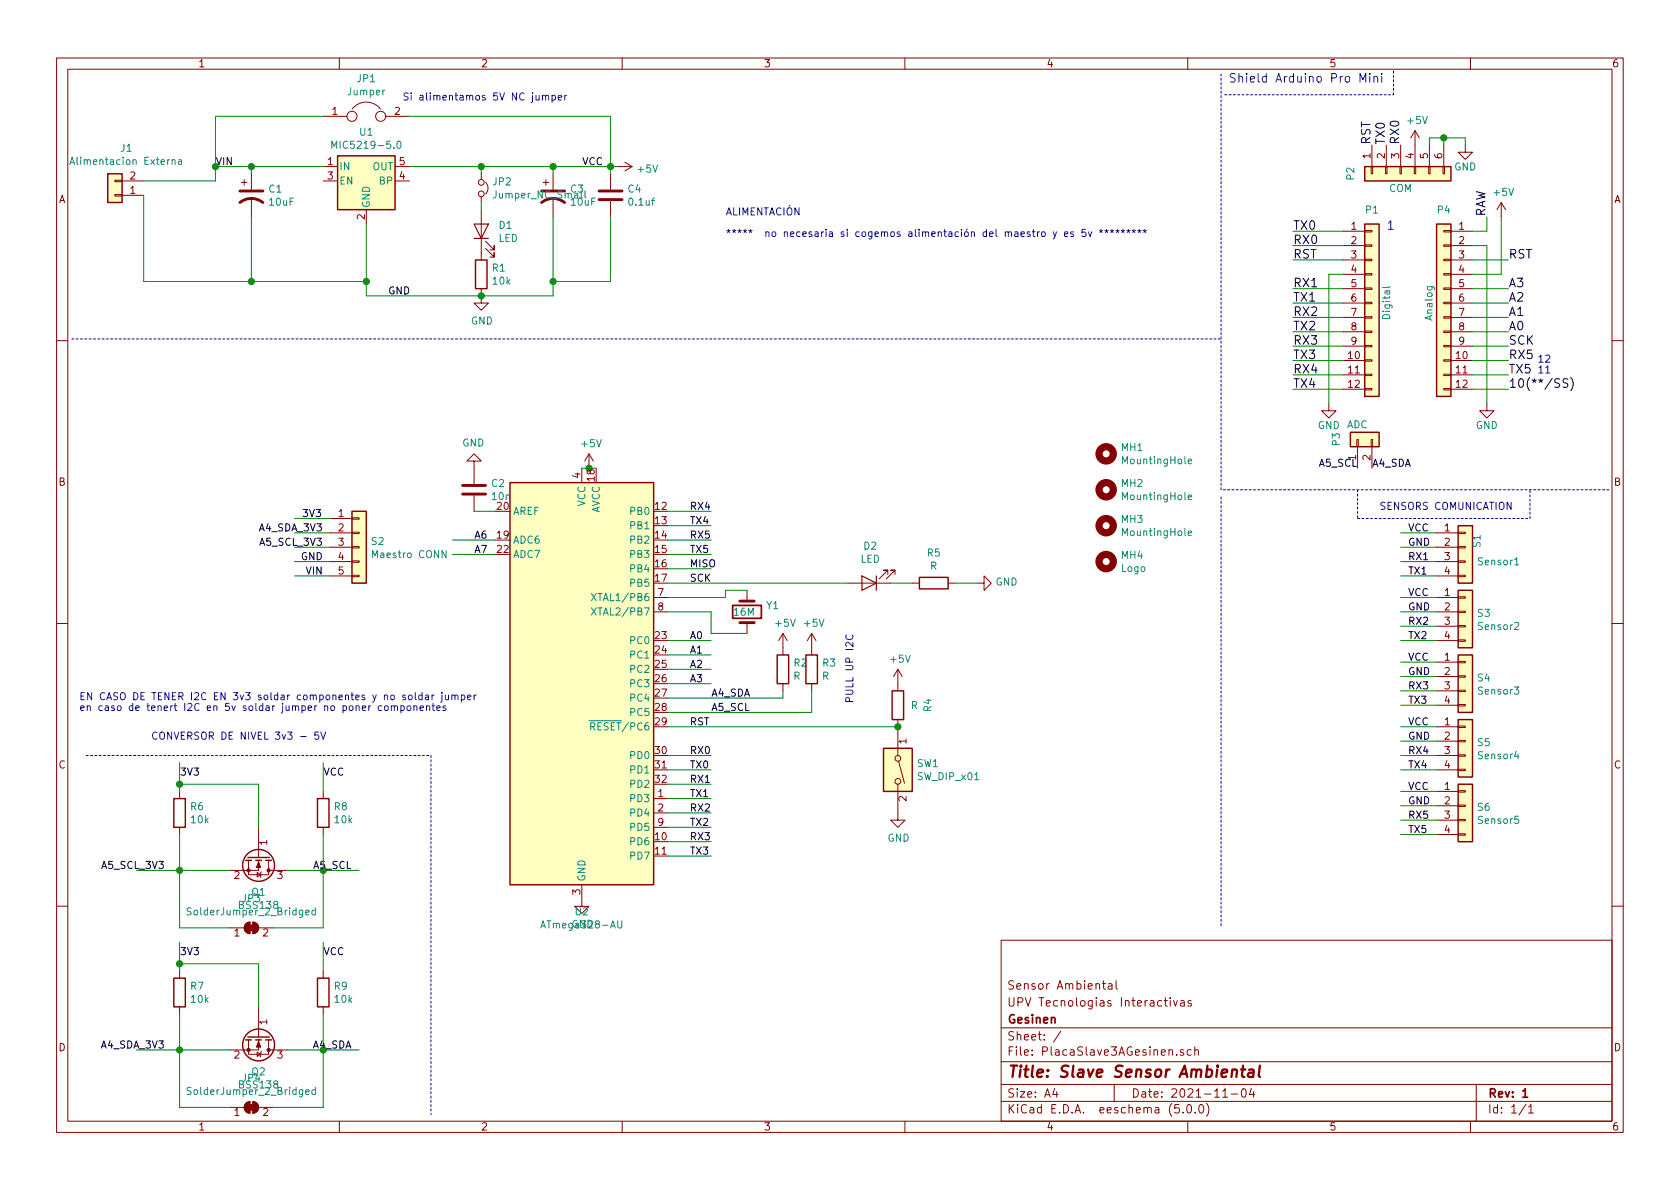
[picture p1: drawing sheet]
<svg xmlns="http://www.w3.org/2000/svg" width="297mm" height="210mm" viewBox="0 0 297 210" stroke-linecap="round" stroke-linejoin="round" font-family="sans-serif">
<g fill="none" stroke="#840000" stroke-width=".18">
<path d="M10 10.3h277v189.9h-277zM12 12.2h273v186.1h-273zM60 10.3v1.9M62.3 19.3a3.2 3.2 0 0 1 5 0M110 10.3v1.9M160 10.3v1.9M210 10.3v1.9M260 10.3v1.9M20.3 31.9h1.3v.2h-1.3zM20.3 34.4h1.3v.3h-1.3zM21.6 34.5h3.8M21.6 32h3.8"/>
<path d="M42.7 32.3h1M43.2 31.7v1.1M44.4 30.7v2.8M44.4 35v3.3M57.1 29.5h2.6M57.1 32h2.6M57.1 20.6h4.2M64.8 37.1v2.5M68.2 20.6h4.2M69.8 29.5h2.6M69.8 32h2.6M85.1 30.7v1"/>
<path d="M85.1 34.8v1M85.1 37.1v8.9M85.9 32.3a1.41 1.41 0 0 1 0 2M96 32.3h1M96.5 31.7v1.1M97.8 30.7v2.8M97.8 35v3.3M107.9 30.7v2.8M107.9 35.6v2.7M109.2 29.5h2.6M110.5 28.7l1.3 .8M111.8 29.5l-1.3 .7"/>
<path d="M242.4 29.5h.3v1.2h-.3zM242.6 25.6v3.9M245 29.5h.2v1.2h-.2zM245.1 25.6v3.9M247.5 29.5h.3v1.2h-.3zM247.6 25.6v3.9M250.1 29.5h.2v1.2h-.2zM250.2 23.1v6.4M250.2 23.1l-.8 1.3M250.2 23.1l.8 1.3M252.6 29.5h.3v1.2h-.3zM252.7 25.6v3.9"/>
<path d="M255.1 29.5h.3v1.2h-.3zM255.3 25.6v3.9M259.1 25.6v1.3h1.2l-1.2 1.3-1.3-1.3h1.3M265.4 35.8l-.7 1.3M265.4 35.8v2.5M265.4 35.8l.8 1.3M85.1 51v2.6h1.3l-1.3 1.3-1.3-1.3h1.3M85.9 43.9l1.5 1.6v-.8v.8h-.8M85.9 42.7l1.5 1.5v-.8v.8h-.8M237.5 40.9h3.8M237.5 43.4h3.8M237.5 46h3.8"/>
<path d="M237.5 48.5h3.8M237.5 51h3.8M237.5 53.6h3.8M237.5 56.1h3.8M237.5 58.7h3.8M241.3 58.5h1.3v.3h-1.3zM241.3 56h1.3v.3h-1.3zM241.3 53.5h1.3v.2h-1.3zM241.3 50.9h1.3v.3h-1.3zM241.3 48.4h1.3v.2h-1.3zM241.3 45.8h1.3v.3h-1.3zM241.3 43.3h1.3v.3h-1.3z"/>
<path d="M241.3 40.8h1.3v.2h-1.3zM255.3 58.5h1.2v.3h-1.2zM255.3 56h1.2v.3h-1.2zM255.3 53.5h1.2v.2h-1.2zM255.3 50.9h1.2v.3h-1.2zM255.3 48.4h1.2v.2h-1.2zM255.3 45.8h1.2v.3h-1.2zM255.3 43.3h1.2v.3h-1.2zM255.3 40.8h1.2v.2h-1.2zM256.5 40.9h3.8M256.5 43.4h3.8M256.5 46h3.8"/>
<path d="M256.5 48.5h3.8M256.5 51h3.8M256.5 53.6h3.8M256.5 56.1h3.8M256.5 58.7h3.8M10 60.2h2M234.9 71.4v1.2h1.3l-1.3 1.3-1.2-1.3h1.2M237.5 63.7h3.8M237.5 66.3h3.8M237.5 68.8h3.8M237.5 61.2h3.8M239.9 77.7h.3v1.3h-.3z"/>
<path d="M240 79v3.8M241.3 68.7h1.3v.3h-1.3zM241.3 66.2h1.3v.2h-1.3zM241.3 63.6h1.3v.3h-1.3zM241.3 61.1h1.3v.2h-1.3zM242.4 77.7h.3v1.3h-.3zM242.6 79v3.8M255.3 68.7h1.2v.3h-1.2zM255.3 66.2h1.2v.2h-1.2zM255.3 63.6h1.2v.3h-1.2zM255.3 61.1h1.2v.2h-1.2zM256.5 63.7h3.8"/>
<path d="M256.5 66.3h3.8M256.5 68.8h3.8M256.5 61.2h3.8M262.9 71.4v1.2h1.3l-1.3 1.3-1.3-1.3h1.3M285 60.2h2M58.4 94.2h3.8M58.4 96.8h3.8M58.4 99.3h3.8M58.4 91.7h3.8M62.2 99.2h1.3v.2h-1.3zM62.2 96.6h1.3v.3h-1.3zM62.2 94.1h1.3v.3h-1.3z"/>
<path d="M62.2 91.6h1.3v.2h-1.3zM83.8 81.5h1.3l-1.3-1.2-1.3 1.2h1.3v4.1M83.8 87.6v2.8M102.9 82.8v2.5M104.1 80.3l-.7 1.2M104.1 80.3v2.5M104.1 80.3l.8 1.2M254 94.2h3.8M254 96.8h3.8M254 99.3h3.8M257.8 99.2h1.3v.2h-1.3zM257.8 96.6h1.3v.3h-1.3z"/>
<path d="M257.8 94.1h1.3v.3h-1.3zM10 110.3h2M58.4 101.8h3.8M62.2 101.7h1.3v.3h-1.3zM115.6 105.7h2.5M115.6 108.2h2.5M132.1 104.4v1.9M132.1 110.1v1.9M138.4 112v3.8M138.4 112l-.7 1.3M138.4 112l.8 1.3M143.5 112v3.8"/>
<path d="M143.5 112l-.8 1.3M143.5 112l.8 1.3M149.9 103.1h7.6M157 101.6v-.8h-.8h.8l-1.6 1.6M158.2 101.6v-.8h-.7h.7l-1.5 1.6M158.7 118.4v3.8M158.7 118.4l-.7 1.2M158.7 118.4l.8 1.2M161.3 103.1h1.3M167.6 103.1h1.3M172.7 103.1h1.3v-1.3l1.3 1.3-1.3 1.3v-1.3M254 117.1h3.8"/>
<path d="M254 119.6h3.8M254 105.7h3.8M254 108.2h3.8M254 110.7h3.8M254 113.3h3.8M254 101.8h3.8M257.8 119.5h1.3v.3h-1.3zM257.8 117h1.3v.2h-1.3zM257.8 113.2h1.3v.2h-1.3zM257.8 110.6h1.3v.3h-1.3zM257.8 108.1h1.3v.2h-1.3zM257.8 105.5h1.3v.3h-1.3z"/>
<path d="M257.8 101.7h1.3v.3h-1.3zM285 110.3h2M31.7 139.9v1.3M57.1 139.9v1.3M138.4 120.9v1.3M143.5 120.9v1.3M158.7 138.7v6.3h1.3l-1.3 1.3-1.2-1.3h1.2M158.7 127.2v6.4M158.9 134.6l1 3.9M254 122.2h3.8M254 124.7h3.8M254 128.5h3.8"/>
<path d="M254 131.1h3.8M254 133.6h3.8M254 136.1h3.8M254 139.9h3.8M257.8 124.6h1.3v.2h-1.3zM257.8 122h1.3v.3h-1.3zM257.8 136h1.3v.3h-1.3zM257.8 133.5h1.3v.2h-1.3zM257.8 130.9h1.3v.3h-1.3zM257.8 128.4h1.3v.2h-1.3zM257.8 139.8h1.3v.3h-1.3zM31.7 146.3v1.3"/>
<path d="M43.9 152.1v2.6h3.6v-.8M45.5 154.3l.6 .4-.6 .4zM45.7 146.3v5.3M45.7 152.1v1.8h-5.1M46.2 154.2l-.1 .1v.8l-.1 .1M47.5 152.1v1.8M47.5 153.9h3.3M57.1 146.3v1.3M102.9 156.5v3.8h1.2l-1.2 1.2-1.3-1.2h1.3M115.6 141.2h2.5M115.6 143.8h2.5M115.6 146.3h2.5"/>
<path d="M254 142.5h3.8M254 145h3.8M254 147.6h3.8M257.8 147.4h1.3v.3h-1.3zM257.8 144.9h1.3v.3h-1.3zM257.8 142.4h1.3v.2h-1.3zM10 160.2h2M31.7 171.7v1.3M31.7 178v1.3M40.6 164.1h2.6M43.4 163.4l.4-.3h.4v2a1.03 1.03 0 0 1-.9-.6 1.03 1.03 0 0 1 .1-1.1zM44.7 163.1a1.02 1.02 0 0 1 1 1 1.02 1.02 0 0 1-1 1z"/>
<path d="M45.7 178v5.4M45.7 164.1h2.6M57.1 171.7v1.3M57.1 178v1.3M177 166.3h108v32h-108zM194.9 173.9h.6M195.1 173.4v1.3l.4 .2M196 174h.5l.1 .9M196.6 174.3l-.5 .1a.29 .29 0 0 0-.2 .2 .29 .29 0 0 0 .2 .3l.5-.1M197.3 173.4v1.3l.3 .2M205.8 176.9h.6M206 176.4v1.3l.4 .2"/>
<path d="M206.9 176.4v.2M206.9 176.9v1M207.5 176.9l.3 1 .4-1M208.8 177h.5l.1 .9M209.4 177.3l-.5 .1a.29 .29 0 0 0-.2 .2 .29 .29 0 0 0 .2 .3l.5-.1M210.6 177a.37 .37 0 0 0-.6 .1l.1 .3 .5 .1 .1 .1-.2 .3-.5-.1M285 160.2h2M40.6 195.8h2.6M43.4 195.2l.4-.3 .4-.1v2a1.03 1.03 0 0 1-.9-.5 1.03 1.03 0 0 1 .1-1.1zM43.9 183.9v2.5h3.6v-.7M44.7 194.8a1.02 1.02 0 0 1 1 1 1.02 1.02 0 0 1-1 1zM45.5 186l.6 .4-.6 .4z"/>
<path d="M45.7 183.9v1.8h-5.1M45.7 195.8h2.6M46.2 185.9l-.1 .1v.8l-.1 .1M47.5 183.9v1.8M47.5 185.7h3.3M60 198.3v1.9M110 198.3v1.9M160 198.3v1.9M177 194.8h108M177 191.8h108M177 187.8h108M177 181.8h108"/>
<path d="M186.5 192.5l-.4 1h1M186.8 193v1M187.6 182.3l-1.3 2M197 191.8v3M208.1 186.5v.1M208.5 195.3h-.8v.7l.2-.1 .5 .1 .1 .2v.5l-.2 .1-.6-.1M209.2 196.7v.1M209.2 185.7l-.3-.1-.2 .2 .1 .2 .4 .2v.3h-.5M210 195.5l.3-.2a.94 .94 0 0 1 0 1.5 .82 .82 0 0 1-.3-1.3zM210 198.3v1.9M210.6 185.7l-.4-.1-.3 .3 .1 .6 .2 .1 .4-.1M211.3 185.7l.2-.1 .3 .1 .1 .9"/>
<path d="M211.3 185.1v1.5M211.3 196.7v.1M212.2 195.4l.1-.1a.8 .8 0 0 1 .5 .8 .8 .8 0 0 1-.5 .7 1 1 0 0 1-.1-1.4zM213.3 195.1a1.71 1.71 0 0 1 0 2.3M216.2 194h.8M217.7 193.5h1.1M219.6 192.7l.4-.2a.94 .94 0 0 1 0 1.5 .82 .82 0 0 1-.4-1.3zM221.3 192.5l-.4 1h.9M221.6 193v1M260 198.3v1.9M261 191.8v6.5M269.8 195.2l-1.2 2"/>
<path d="M270.3 195.8l.4-.5v1.5M270.3 196.8h.8"/>
<circle cx="62.2" cy="20.6" r=".89"/>
<circle cx="67.3" cy="20.6" r=".89"/>
<circle cx="85.1" cy="34.3" r=".51"/>
<circle cx="85.1" cy="32.3" r=".51"/>
<circle cx="158.8" cy="134.1" r=".51"/>
<circle cx="158.8" cy="138.2" r=".51"/>
</g>
<path d="M129.5 107.1h5.1v2.2h-5.1zM269.2 193l.5-.5v1.5M269.2 194h.9" fill="none" stroke="#840000" stroke-width=".3"/>
<path d="M217.9 189.3a.5 .5 0 0 1 .8 .1l-.1 1M219.4 189.1h.8M219.8 188.4l-.2 1.8 .1 .1 .3 .1M220.9 189.2h.7v1.2M221.7 189.6l-.7 .1a.4 .4 0 0 0-.4 .3 .4 .4 0 0 0 .3 .4l.7-.1M222.8 188.4l-.2 1.8 .2 .2" fill="none" stroke="#840000" stroke-width=".41"/>
<path d="M277.2 67.1a.62 .62 0 0 0-.8 0v.5l.7 .2 .1 .4-.3 .3-.5-.1M277.7 66.7a1.78 1.78 0 0 1 0 2.4" fill="none" stroke="#000" stroke-width=".18"/>
<g fill="none" stroke="#0000c2" stroke-width=".18">
<path d="M95.9 17l.2-.1h.3l.1 .8M95.9 16.9v.8M96.5 17l.1-.1h.4v.8M97.6 16.9h.4l.2 .2-.1 .5h-.5M97.6 16.9v1.2M98.7 17.3l.6-.1-.1-.3h-.3l-.2 .1 .1 .6h.4M99.8 16.9v.8M100.2 16.9l-.4 .2M240.5 14.5v-1.5l.5 1.1 .5-1.1v1.5M242.2 13v.1M242.2 13.5v1M242.9 13.6h.1a.37 .37 0 0 1 .6 .1v.8"/>
<path d="M242.9 13.5v1M244.3 13v.1M244.3 13.5v1M186.2 41l.3 .8M186.8 41l-.4 1.1-.2 .2M188.2 41.4l.6-.1-.1-.3h-.3l-.2 .2 .1 .6h.4M189.8 41h-.3l-.2 .2 .1 .1 .4 .2v.3h-.5M191.9 40.6h-.6v.6l.5-.2 .2 .3v.3l-.2 .2-.5-.1M192.4 41l.3 .8 .3-.8M194.4 40.7l.3 .2 .3-.2M194.5 41.1l.2-.2 .2 .2M194.7 40.6v.3"/>
<path d="M195.4 40.7l.2 .2 .3-.2M195.5 41.1l.1-.2 .2 .2M195.6 40.6v.3M196.3 40.7l.3 .2 .3-.2M196.4 41.1l.2-.2 .2 .2M196.6 40.6v.3M197.3 40.7l.3 .2 .3-.2M197.4 41.1l.2-.2 .2 .2M197.6 40.6v.3M198.2 40.7l.4 .2 .3-.2M198.4 41.1l.2-.2 .1 .2M198.6 40.6v.3"/>
<path d="M199.2 40.7l.3 .2 .3-.2M199.3 41.1l.2-.2 .2 .2M199.5 40.6v.3M200.2 40.7l.3 .2 .3-.2M200.3 41.1l.2-.2 .2 .2M200.5 40.6v.3M201.1 40.7l.3 .2 .4-.2M201.3 41.1l.1-.2 .2 .2M201.4 40.6v.3M202.1 40.7l.3 .2 .3-.2M202.2 41.1l.2-.2 .2 .2M202.4 40.6v.3"/>
<path d="M56.3 129.5h-.6v.6l.1-.2 .5 .2v.5l-.2 .1-.4-.1M56.7 129.5l.4 1.2 .5-1.2M67.5 124.9l-.4-.1-.2 .2 .1 .6h.5M68.1 124.9l.3-.1 .2 .1-.1 .7h-.3l-.2-.2zM69.2 124.9l.2-.1 .3 .1v.7M69.2 124.8v.8M69.7 125l.2-.2 .3 .1 .1 .7M70.9 124.9l.3-.1 .3 .2-.1 .6h-.5M70.9 124.8v1.3M72.1 124.9l.3-.1 .2 .2-.1 .6h-.3l-.2-.2zM73.2 124.9l.2-.1 .3 .1v.7M73.2 124.8v.8"/>
<path d="M73.4 122.5v1.1l.2 .1M74.3 125.2l.6-.1-.1-.2-.4-.1-.1 .2v.6h.5M74.6 123l-.3-.1-.3 .2 .1 .6h.5M74.6 122.5v1.2M75.2 123h.5l.1 .7M75.4 124.9l.2-.1 .3 .1 .1 .7M75.4 124.8v.8M75.8 123.2l-.4 .1-.2 .1v.3h.6M76.4 122.9v.8M76.4 124.8h.5M76.6 124.4v1.1l.3 .1M76.8 122.9l-.4 .2"/>
<path d="M77.2 125.2l.6-.1v-.2l-.4-.1-.2 .2 .1 .6h.5M78.1 122.9v1.1l-.2 .2M78.1 122.5v.1M78.7 122.9l.1 .8h.3l.2-.1M78.8 124.9l-.3-.1-.2 .2 .1 .2 .4 .1v.3h-.5M79.3 122.9v.8M79.9 123l.2-.1 .3 .1v.7M79.9 122.9v.8M80.4 123.1l.2-.2 .3 .1 .1 .7M81.6 123l.3-.1 .3 .2-.1 .6h-.5M81.6 122.9v1.3M82.7 123.3l.6-.1-.1-.2-.3-.1-.2 .2v.6h.5"/>
<path d="M83.8 122.9v.8M84.2 122.9l-.4 .2M150.2 124l-.1-.6-.1-.1-.3 .1-.2 .2v.4h1.3"/>
</g>
<path d="M216.5 16.8h29.9M246.4 16.8v-4.5M12.7 59.9h203.2M215.9 86.6v-73.7M215.9 87.9v76.2M240 86.6v5.1M240 91.7h30.5M270.5 91.7v-5.1M284.5 86.6h-68.6M15.2 133.6h61M76.2 133.6v63.5" fill="none" stroke="#0000c2" stroke-width=".18" stroke-dasharray=".4 .4"/>
<g fill="#ffffc2" stroke="#ffffc2" stroke-width=".18">
<path d="M238.8 76.4h5v2.6h-5z"/>
<path d="M241.3 29.5h15.2v2.5h-15.2z"/>
<path d="M241.3 39.6h2.5v30.5h-2.5z"/>
<path d="M254 39.6h2.5v30.5h-2.5z"/>
<path d="M257.8 115.8h2.5v10.2h-2.5z"/>
<path d="M257.8 127.2h2.5v10.2h-2.5z"/>
<path d="M257.8 104.4h2.5v10.1h-2.5z"/>
<path d="M257.8 138.7h2.5v10.1h-2.5z"/>
<path d="M19 30.7h2.6v5.1h-2.6z"/>
<path d="M156.2 132.3h5.1v7.6h-5.1z"/>
<path d="M257.8 93h2.5v10.1h-2.5z"/>
<path d="M62.2 90.4h2.6v12.7h-2.6z"/>
<path d="M90.2 85.3h25.4v71.2h-25.4z"/>
<path d="M59.7 27.6h10.1v9.5h-10.1z"/>
</g>
<g fill="none" stroke="#840000" stroke-width=".25">
<path d="M19 30.7h2.6v5.1h-2.6zM59.7 27.6h10.1v9.5h-10.1zM241.3 29.5h15.2v2.5h-15.2zM241.3 39.6h2.5v30.5h-2.5zM254 39.6h2.5v30.5h-2.5zM84.1 46h2v5h-2zM238.8 76.4h5v2.6h-5zM62.2 90.4h2.6v12.7h-2.6zM90.2 85.3h25.4v71.2h-25.4zM257.8 93h2.5v10.1h-2.5zM137.4 115.8h2v5.1h-2zM142.5 115.8h2v5.1h-2z"/>
<path d="M162.6 102.1h5v2h-5zM257.8 115.8h2.5v10.2h-2.5zM257.8 104.4h2.5v10.1h-2.5zM156.2 132.3h5.1v7.6h-5.1zM157.7 122.2h2.1v5h-2.1zM257.8 127.2h2.5v10.2h-2.5zM257.8 138.7h2.5v10.1h-2.5zM30.7 141.2h2.1v5.1h-2.1zM43.4 152.1h1M43.8 151.6h3.8M45.2 152.1h1M47 152.1h1"/>
<path d="M56.1 141.2h2.1v5.1h-2.1zM30.7 173h2.1v5h-2.1zM56.1 173h2.1v5h-2.1zM43.4 183.9h1M43.8 183.4h3.8M45.2 183.9h1M47 183.9h1"/>
<circle cx="45.7" cy="153" r="2.82"/>
<circle cx="45.7" cy="184.8" r="2.82"/>
</g>
<g fill="none" stroke="#008484" stroke-width=".18">
<path d="M12.3 29.1l.5-1.3 .4 1.3M12.4 28.7h.7M30.4 28.4l.2-.2 .3 .1 .1 .8M31.6 28.3h.5v.8M32.1 28.5l-.4 .1-.2 .2 .1 .2h.5M58.7 26.2v-1.2l.4 .9 .4-.9v1.2M70.3 25.1l.2-.1a.69 .69 0 0 1 .4 .6 .69 .69 0 0 1-.4 .6l-.2-.1-.1-.4zM103.4 33.8v1l.2 .2M245.7 50.6l-.2 .2h-1.1M78.9 97.4v1.2l-.7-1.2v1.2M210.1 81.6l.6-.1-.1-.3h-.3l-.2 .2 .1 .6h.4M210.1 87.9l.6-.1-.1-.2-.3-.1-.2 .2 .1 .6h.4"/>
<path d="M210.1 94.3l.6-.1-.1-.3h-.3l-.2 .2 .1 .6h.4M267.8 99.9h.7M104.6 104.9l.8 1.3M104.6 107.5l.8 1.3M105.4 104.9l-.8 1.3M105.4 107.5l-.8 1.3M104.1 127.5h1.3M104.4 128.5l.7-.1 .1-.2-.1-.3-.2-.1h-.5v1.3M104.7 128.5l.5 .6M33.8 160.6l-.5-.1-.2 .1v.4l.6 .3 .1 .3-.2 .2-.5-.1M54.1 161.4l.6-.1-.1-.3h-.4l-.1 .1v.6h.5M55.8 161h-.4l-.3 .2 .2 .5h.5"/>
<path d="M55.8 160.5v1.3M95.6 164.1l.4-1.3 .4 1.3M95.7 163.7h.6M109.2 162.8v1.1l.2 .2h.3l.2-.2v-1.1M33.8 192.3h-.5l-.2 .1v.4l.6 .2 .1 .3-.2 .2h-.5M54.1 193.1l.6-.1-.1-.2-.4-.1-.1 .2v.6h.5M55.8 192.8l-.4-.1-.3 .2 .2 .6h.5M55.8 192.3v1.2"/>
</g>
<g fill="none" stroke="#008400" stroke-width=".18">
<path d="M25.4 34.5v15.3h39.4M38.1 29.5h19M44.4 29.5v1.2M44.4 38.3v11.5M57.1 20.6h-19v11.4h-12.7M72.4 29.5h36.8M72.4 20.6h35.5v10.1M85.1 29.5v1.2M85.1 35.8v1.3M97.8 29.5v1.2M97.8 38.3v14h-33v-12.7M107.9 38.3v11.5h-10.1"/>
<path d="M252.7 25.6v-1.2h6.4v1.2M255.3 24.4v1.2M262.9 38.3v2.6h-2.6M265.4 38.3v10.2h-5.1M228.6 40.9h8.9M228.6 43.4h8.9M228.6 46h8.9M228.6 51h8.9M228.6 53.6h8.9M228.6 56.1h8.9M228.6 58.7h8.9M237.5 48.5h-2.6v22.9"/>
<path d="M260.3 43.4h2.6v28M260.3 46h6.4M260.3 51h6.4M260.3 53.6h6.4M260.3 56.1h6.4M260.3 58.7h6.4M228.6 61.2h8.9M228.6 63.7h8.9M228.6 66.3h8.9M228.6 68.8h8.9M260.3 61.2h6.4M260.3 63.7h6.4"/>
<path d="M260.3 66.3h6.4M260.3 68.8h6.4M52.1 94.2h6.3M52.1 96.8h6.3M52.1 99.3h6.3M52.1 91.7h6.3M80 95.5h7.6M80 98h7.6M83.8 90.4h3.8M102.9 82.8h1.2M118.1 90.4h7.6M118.1 93h7.6"/>
<path d="M118.1 95.5h7.6M118.1 98h7.6M247.6 94.2h6.4M247.6 96.8h6.4M247.6 99.3h6.4M52.1 101.8h6.3M118.1 108.2h7.6v3.8h6.4M118.1 113.3h7.6M118.1 100.6h7.6M118.1 115.8h7.6M118.1 118.4h7.6M118.1 103.1h31.8"/>
<path d="M132.1 104.4h-3.8v1.3h-10.2M157.5 103.1h3.8M168.9 103.1h3.8M247.6 101.8h6.4M247.6 105.7h6.4M247.6 108.2h6.4M247.6 110.7h6.4M247.6 113.3h6.4M247.6 117.1h6.4M247.6 119.6h6.4M31.7 138.7h14v7.6M31.7 134.9v5"/>
<path d="M57.1 134.9v5M118.1 128.5h40.6M118.1 133.6h7.6M118.1 136.1h7.6M118.1 120.9h7.6M118.1 138.7h7.6M138.4 122.2v1.2h-20.3M143.5 122.2v3.8h-25.4M247.6 122.2h6.4M247.6 124.7h6.4M247.6 128.5h6.4M247.6 131.1h6.4"/>
<path d="M247.6 133.6h6.4M247.6 136.1h6.4M247.6 139.9h6.4M24.1 153.9h16.5M31.7 147.6v16.5h8.9M50.8 153.9h12.7M57.1 147.6v16.5h-8.8M118.1 141.2h7.6M118.1 143.8h7.6M118.1 146.3h7.6M118.1 148.8h7.6M118.1 151.4h7.6"/>
<path d="M247.6 142.5h6.4M247.6 145h6.4M247.6 147.6h6.4M31.7 166.6v5.1M31.7 179.3v16.5h8.9M31.7 170.4h14v7.6M57.1 166.6v5.1M57.1 179.3v16.5h-8.8M24.1 185.7h16.5M50.8 185.7h12.7"/>
</g>
<g fill="#008400" stroke="#008400" stroke-width=".25">
<circle cx="255.3" cy="24.4" r=".51"/>
<circle cx="44.5" cy="29.5" r=".51"/>
<circle cx="85.1" cy="29.5" r=".51"/>
<circle cx="97.8" cy="29.5" r=".51"/>
<circle cx="108" cy="29.5" r=".51"/>
<circle cx="44.5" cy="49.8" r=".51"/>
<circle cx="104.1" cy="82.8" r=".51"/>
<circle cx="158.8" cy="128.5" r=".51"/>
<circle cx="38.1" cy="29.5" r=".51"/>
<circle cx="85.1" cy="52.3" r=".51"/>
<circle cx="97.8" cy="49.8" r=".51"/>
<circle cx="64.8" cy="49.8" r=".51"/>
<circle cx="31.8" cy="138.7" r=".51"/>
<circle cx="31.8" cy="153.9" r=".51"/>
<circle cx="31.8" cy="170.4" r=".51"/>
<circle cx="31.8" cy="185.7" r=".51"/>
</g>
<path d="M42.4 35.8a3.3 3.3 0 0 1 4.1 0M42.4 33.8h4.1M95.8 35.8a3.3 3.3 0 0 1 4 0M95.8 33.8h4M105.9 33.8h4.1M105.9 35.3h4.1M81.8 87.4h4.1M81.8 85.8h4.1M130.8 106.3h2.5M130.8 110.1h2.5" fill="none" stroke="#840000" stroke-width=".51"/>
<path d="M83.8 39.6h2.6l-1.3 2.6zM83.8 42.2h2.6M152.4 101.8l2.5 1.3-2.5 1.3zM154.9 101.8v2.6" fill="none" stroke="#840000" stroke-width=".2"/>
<g fill="#840000" stroke="#840000" stroke-width=".18">
<path d="M45.7 152.4l.4 1h-.8z"/>
<path d="M45.7 184.1l.4 1.1h-.8z"/>
<path d="M43.4 195.2l.4-.3 .4-.1v2a1.03 1.03 0 0 1-.9-.5 1.03 1.03 0 0 1 .1-1.1z"/>
<path d="M44.7 194.8a1.02 1.02 0 0 1 1 1 1.02 1.02 0 0 1-1 1z"/>
<path d="M43.9 195.3h1.1v1h-1.1z"/>
<path d="M43.4 163.4l.4-.3h.4v2a1.03 1.03 0 0 1-.9-.6 1.03 1.03 0 0 1 .1-1.1z"/>
<path d="M44.7 163.1a1.02 1.02 0 0 1 1 1 1.02 1.02 0 0 1-1 1z"/>
<path d="M43.9 163.6h1.1v1h-1.1z"/>
<circle cx="43.9" cy="153.9" r=".28"/>
<circle cx="47.5" cy="153.9" r=".28"/>
<circle cx="43.9" cy="185.7" r=".28"/>
<circle cx="47.5" cy="185.7" r=".28"/>
</g>
<g fill="none" stroke="#840000" stroke-width="1.3">
<circle cx="195.6" cy="93" r="1.27"/>
<circle cx="195.6" cy="80.3" r="1.27"/>
<circle cx="195.6" cy="86.6" r="1.27"/>
<circle cx="195.6" cy="99.3" r="1.27"/>
</g>
<text font-size="2.8" fill="#840000" x="178" y="190.5">Title: Slave Sensor Ambiental</text>
<g font-size="2.1" fill="#0000c2">
<text x="217.2" y="14.6">Shield Arduino Pro Mini</text>
<text x="245.1" y="40.6">1</text>
</g>
<g font-size="2.1">
<text x="242.3" y="25.6" transform="rotate(-90 242.3 25.6)">RST</text>
<text x="244.9" y="25.6" transform="rotate(-90 244.9 25.6)">TX0</text>
<text x="247.4" y="25.6" transform="rotate(-90 247.4 25.6)">RX0</text>
<text x="228.6" y="40.6">TX0</text>
<text x="262.6" y="38.3" transform="rotate(-90 262.6 38.3)">RAW</text>
<text x="228.6" y="43.2">RX0</text>
<text x="228.6" y="45.7">RST</text>
<text x="266.7" y="45.7">RST</text>
<text x="228.6" y="50.8">RX1</text>
<text x="228.6" y="53.3">TX1</text>
<text x="266.7" y="53.3">A2</text>
<text x="266.7" y="50.8">A3</text>
<text x="228.6" y="55.9">RX2</text>
<text x="228.6" y="58.4">TX2</text>
<text x="266.7" y="58.4">A0</text>
<text x="266.7" y="55.9">A1</text>
<text x="228.6" y="61">RX3</text>
<text x="228.6" y="63.5">TX3</text>
<text x="266.7" y="63.5">RX5</text>
<text x="266.7" y="61">SCK</text>
<text x="228.6" y="66">RX4</text>
<text x="228.6" y="68.6">TX4</text>
<text x="266.7" y="68.6">10(**/SS)</text>
<text x="266.7" y="66">TX5</text>
</g>
<g font-size="2.1" fill="#840000">
<text x="178" y="178">UPV Tecnologias Interactivas</text>
<text x="178" y="175">Sensor Ambiental</text>
<text x="178" y="184">Sheet: /</text>
<text x="178" y="181">Gesinen</text>
<text x="178" y="186.7">File: PlacaSlave3AGesinen.sch</text>
<text x="178" y="196.9">KiCad E.D.A. eeschema (5.0.0)</text>
<text x="178" y="194.1">Size: A4</text>
<text x="200" y="194.1">Date: 2021-11-04</text>
<text x="263" y="194.1">Rev: 1</text>
<text x="263" y="196.9">Id: 1/1</text>
</g>
<g font-size="1.8" fill="#840000">
<text x="35" y="11.9">1</text>
<text x="85" y="11.9">2</text>
<text x="135" y="11.9">3</text>
<text x="185" y="11.9">4</text>
<text x="235" y="11.9">5</text>
<text x="285" y="11.9">6</text>
<text x="58.8" y="20.3">1</text>
<text x="69.8" y="20.3">2</text>
<text x="57.9" y="29.2">1</text>
<text x="70.6" y="29.2">5</text>
<text x="242.3" y="28" transform="rotate(-90 242.3 28)">1</text>
<text x="244.9" y="28" transform="rotate(-90 244.9 28)">2</text>
<text x="247.4" y="28" transform="rotate(-90 247.4 28)">3</text>
<text x="249.9" y="28" transform="rotate(-90 249.9 28)">4</text>
<text x="252.5" y="28" transform="rotate(-90 252.5 28)">5</text>
<text x="255" y="28" transform="rotate(-90 255 28)">6</text>
<text x="10.4" y="35.9">A</text>
<text x="23" y="34.3">1</text>
<text x="23" y="31.7">2</text>
<text x="57.9" y="31.7">3</text>
<text x="70.6" y="31.7">4</text>
<text x="285.4" y="35.9">A</text>
<text x="64.5" y="38.8" transform="rotate(-90 64.5 38.8)">2</text>
<text x="238.9" y="40.6">1</text>
<text x="258" y="40.6">1</text>
<text x="238.9" y="43.2">2</text>
<text x="238.9" y="45.7">3</text>
<text x="258" y="43.2">2</text>
<text x="258" y="45.7">3</text>
<text x="238.9" y="48.3">4</text>
<text x="238.9" y="50.8">5</text>
<text x="238.9" y="53.3">6</text>
<text x="258" y="48.3">4</text>
<text x="258" y="50.8">5</text>
<text x="258" y="53.3">6</text>
<text x="238.9" y="55.9">7</text>
<text x="238.9" y="58.4">8</text>
<text x="258" y="55.9">7</text>
<text x="258" y="58.4">8</text>
<text x="238.4" y="63.5">10</text>
<text x="238.9" y="61">9</text>
<text x="257.5" y="63.5">10</text>
<text x="258" y="61">9</text>
<text x="238.4" y="66">11</text>
<text x="238.4" y="68.6">12</text>
<text x="257.5" y="66">11</text>
<text x="257.5" y="68.6">12</text>
<text x="239.8" y="81.4" transform="rotate(-90 239.8 81.4)">1</text>
<text x="242.3" y="81.4" transform="rotate(-90 242.3 81.4)">2</text>
<text x="10.4" y="85.9">B</text>
<text x="102.6" y="84.6" transform="rotate(-90 102.6 84.6)">4</text>
<text x="285.4" y="85.9">B</text>
<text x="59.8" y="91.4">1</text>
<text x="59.8" y="94">2</text>
<text x="87.9" y="95.2">19</text>
<text x="87.9" y="90.2">20</text>
<text x="115.9" y="90.2">12</text>
<text x="115.9" y="92.7">13</text>
<text x="115.9" y="95.2">14</text>
<text x="255.4" y="94">1</text>
<text x="59.8" y="96.5">3</text>
<text x="59.8" y="99.1">4</text>
<text x="59.8" y="101.6">5</text>
<text x="87.9" y="97.8">22</text>
<text x="115.9" y="97.8">15</text>
<text x="115.9" y="100.3">16</text>
<text x="255.4" y="96.5">2</text>
<text x="255.4" y="99.1">3</text>
<text x="255.4" y="101.6">4</text>
<text x="115.9" y="102.9">17</text>
<text x="116.4" y="105.4">7</text>
<text x="116.4" y="107.9">8</text>
<text x="255.4" y="105.4">1</text>
<text x="255.4" y="107.9">2</text>
<text x="115.9" y="113">23</text>
<text x="255.4" y="110.5">3</text>
<text x="255.4" y="113">4</text>
<text x="115.9" y="115.6">24</text>
<text x="115.9" y="118.1">25</text>
<text x="255.4" y="116.8">1</text>
<text x="255.4" y="119.4">2</text>
<text x="115.9" y="120.6">26</text>
<text x="115.9" y="123.2">27</text>
<text x="115.9" y="125.7">28</text>
<text x="255.4" y="121.9">3</text>
<text x="255.4" y="124.5">4</text>
<text x="115.9" y="128.3">29</text>
<text x="160.3" y="131.5" transform="rotate(-90 160.3 131.5)">1</text>
<text x="255.4" y="128.3">1</text>
<text x="255.4" y="130.8">2</text>
<text x="10.4" y="135.9">C</text>
<text x="115.9" y="133.3">30</text>
<text x="115.9" y="135.9">31</text>
<text x="255.4" y="133.3">3</text>
<text x="255.4" y="135.9">4</text>
<text x="285.4" y="135.9">C</text>
<text x="115.9" y="138.4">32</text>
<text x="116.4" y="141">1</text>
<text x="116.4" y="143.5">2</text>
<text x="160.3" y="141.7" transform="rotate(-90 160.3 141.7)">2</text>
<text x="255.4" y="139.7">1</text>
<text x="255.4" y="142.2">2</text>
<text x="47.2" y="149.4" transform="rotate(-90 47.2 149.4)">1</text>
<text x="115.9" y="148.6">10</text>
<text x="116.4" y="146">9</text>
<text x="255.4" y="144.8">3</text>
<text x="255.4" y="147.3">4</text>
<text x="41.4" y="155.4">2</text>
<text x="49" y="155.4">3</text>
<text x="115.9" y="151.1">11</text>
<text x="102.6" y="158.2" transform="rotate(-90 102.6 158.2)">3</text>
<text x="41.4" y="165.6">1</text>
<text x="46.5" y="165.6">2</text>
<text x="10.4" y="185.9">D</text>
<text x="47.2" y="181.2" transform="rotate(-90 47.2 181.2)">1</text>
<text x="285.4" y="185.9">D</text>
<text x="41.4" y="187.2">2</text>
<text x="49" y="187.2">3</text>
<text x="41.4" y="197.4">1</text>
<text x="46.5" y="197.4">2</text>
<text x="35" y="199.9">1</text>
<text x="85" y="199.9">2</text>
<text x="135" y="199.9">3</text>
<text x="185" y="199.9">4</text>
<text x="235" y="199.9">5</text>
<text x="285" y="199.9">6</text>
</g>
<g font-size="1.8" fill="#008484">
<text x="61.6" y="16.9">Jumper</text>
<text x="63.2" y="14.5">JP1</text>
<text x="63.7" y="24">U1</text>
<text x="249" y="21.9">+5V</text>
<text x="13.3" y="29.2">Alimentacion Externa</text>
<text x="21.4" y="26.8">J1</text>
<text x="59.7" y="26.3">MIC5219-5.0</text>
<text x="47.6" y="34.1">C1</text>
<text x="59.9" y="30.1">IN</text>
<text x="59.9" y="32.6">EN</text>
<text x="65.9" y="30.1">OUT</text>
<text x="67.1" y="32.6">BP</text>
<text x="87.2" y="32.8">JP2</text>
<text x="87.6" y="35.1">Jumper_NC_Small</text>
<text x="100.9" y="34.1">C3</text>
<text x="111.1" y="34.1">C4</text>
<text x="112.9" y="30.5">+5V</text>
<text x="239.4" y="31.8" transform="rotate(-90 239.4 31.8)">P2</text>
<text x="245.6" y="34">COM</text>
<text x="257.1" y="30.1">GND</text>
<text x="264.2" y="34.6">+5V</text>
<text x="47.7" y="36.4">10uF</text>
<text x="65.4" y="36.8" transform="rotate(-90 65.4 36.8)">GND</text>
<text x="88.3" y="40.5">D1</text>
<text x="101" y="36.4">10uF</text>
<text x="111.3" y="36.4">0.1uf</text>
<text x="241.5" y="37.8">P1</text>
<text x="254.2" y="37.8">P4</text>
<text x="88.1" y="42.8">LED</text>
<text x="87.1" y="48">R1</text>
<text x="87.2" y="50.3">10k</text>
<text x="83.3" y="57.4">GND</text>
<text x="245.8" y="56.3" transform="rotate(-90 245.8 56.3)">Digital</text>
<text x="253.3" y="56.6" transform="rotate(-90 253.3 56.6)">Analog</text>
<text x="233" y="75.9">GND ADC</text>
<text x="260.9" y="75.9">GND</text>
<text x="81.7" y="79">GND</text>
<text x="102.9" y="79.1">+5V</text>
<text x="198.3" y="79.8">MH1</text>
<text x="198.7" y="82.1">MountingHole</text>
<text x="236.9" y="78.8" transform="rotate(-90 236.9 78.8)">P3</text>
<text x="86.9" y="86.1">C2</text>
<text x="87.1" y="88.4">10nf</text>
<text x="103.5" y="89.6" transform="rotate(-90 103.5 89.6)">VCC</text>
<text x="198.3" y="86.1">MH2</text>
<text x="198.7" y="88.4">MountingHole</text>
<text x="90.7" y="91.1">AREF</text>
<text x="106" y="90.9" transform="rotate(-90 106 90.9)">AVCC</text>
<text x="111.6" y="91.1">PB0</text>
<text x="111.6" y="93.6">PB1</text>
<text x="198.3" y="92.5">MH3</text>
<text x="198.7" y="94.8">MountingHole</text>
<text x="65.7" y="96.4">S2</text>
<text x="66.2" y="98.7">Maestro CONN</text>
<text x="90.7" y="96.1">ADC6</text>
<text x="90.7" y="98.7">ADC7</text>
<text x="111.6" y="96.1">PB2</text>
<text x="111.6" y="98.7">PB3</text>
<text x="111.6" y="101.2">PB4</text>
<text x="152.1" y="99.5">LED</text>
<text x="152.8" y="97.2">D2</text>
<text x="164" y="98.4">R5</text>
<text x="164.5" y="100.7">R</text>
<text x="198.3" y="101.1">Logo</text>
<text x="198.3" y="98.8">MH4</text>
<text x="261.5" y="100">Sensor1</text>
<text x="261.8" y="96.7" transform="rotate(-90 261.8 96.7)">S1</text>
<text x="105.5" y="106.3">XTAL1/PB6</text>
<text x="111.6" y="103.8">PB5</text>
<text x="135.6" y="107.7">Y1</text>
<text x="176" y="103.6">GND</text>
<text x="105.5" y="108.8">XTAL2/PB7</text>
<text x="111.6" y="113.9">PC0</text>
<text x="129.8" y="108.9">16M</text>
<text x="137.2" y="110.8">+5V</text>
<text x="142.3" y="110.8">+5V</text>
<text x="261.3" y="109.1">S3</text>
<text x="261.5" y="111.4">Sensor2</text>
<text x="111.6" y="116.5">PC1</text>
<text x="111.6" y="119">PC2</text>
<text x="140.4" y="117.9">R2</text>
<text x="145.5" y="117.9">R3</text>
<text x="157.5" y="117.2">+5V</text>
<text x="111.6" y="121.5">PC3</text>
<text x="111.6" y="124.1">PC4</text>
<text x="140.3" y="120.2">R</text>
<text x="145.4" y="120.2">R</text>
<text x="161.1" y="125.4">R</text>
<text x="164.7" y="125.8" transform="rotate(-90 164.7 125.8)">R4</text>
<text x="261.3" y="120.5">S4</text>
<text x="261.5" y="122.8">Sensor3</text>
<text x="105.2" y="129.2">RESET/PC6</text>
<text x="111.6" y="126.6">PC5</text>
<text x="261.3" y="131.9">S5</text>
<text x="111.6" y="134.2">PD0</text>
<text x="111.6" y="136.8">PD1</text>
<text x="162.2" y="135.7">SW1</text>
<text x="162.4" y="138">SW_DIP_x01</text>
<text x="261.5" y="134.3">Sensor4</text>
<text x="33.7" y="143.3">R6</text>
<text x="59.1" y="143.3">R8</text>
<text x="111.6" y="141.9">PD3</text>
<text x="111.6" y="139.3">PD2</text>
<text x="261.3" y="143.4">S6</text>
<text x="33.9" y="145.6">10k</text>
<text x="59.3" y="145.6">10k</text>
<text x="111.6" y="149.5">PD6</text>
<text x="111.6" y="144.4">PD4</text>
<text x="111.6" y="146.9">PD5</text>
<text x="156.9" y="148.8">GND</text>
<text x="261.5" y="145.7">Sensor5</text>
<text x="103.5" y="156" transform="rotate(-90 103.5 156)">GND</text>
<text x="111.6" y="152">PD7</text>
<text x="33.7" y="161.9">SolderJumper_2_Bridged</text>
<text x="42.4" y="160.7">BSS138</text>
<text x="42.9" y="159.6">JP3</text>
<text x="44.6" y="158.4">Q1</text>
<text x="101.8" y="161.9">U2</text>
<text x="96.3" y="164.2">ATmega328-AU</text>
<text x="101" y="164.1">GND</text>
<text x="33.7" y="175">R7</text>
<text x="33.9" y="177.3">10k</text>
<text x="59.1" y="175">R9</text>
<text x="59.3" y="177.3">10k</text>
<text x="42.9" y="191.3">JP4</text>
<text x="44.6" y="190.2">Q2</text>
<text x="33.7" y="193.6">SolderJumper_2_Bridged</text>
<text x="42.4" y="192.5">BSS138</text>
</g>
<g font-size="1.8" fill="#0000c2">
<text x="71.1" y="17.8">Si alimentamos 5V NC jumper</text>
<text x="128.3" y="38.1">ALIMENTACIÓN</text>
<text x="128.3" y="41.9">***** no necesaria si cogemos alimentación del maestro y es 5v *********</text>
<text x="271.8" y="64.1">12</text>
<text x="271.8" y="66">11</text>
<text x="243.8" y="90.2">SENSORS COMUNICATION</text>
<text x="14" y="123.8">EN CASO DE TENER I2C EN 3v3 soldar componentes y no soldar jumper</text>
<text x="14" y="125.7">en caso de tenert I2C en 5v soldar jumper no poner componentes</text>
<text x="150.9" y="122.8" transform="rotate(-90 150.9 122.8)">PULL UP I2C</text>
<text x="26.7" y="130.8">CONVERSOR DE NIVEL 3v3 - 5V</text>
</g>
<g font-size="1.8">
<text x="38.1" y="29.2">VIN</text>
<text x="102.9" y="29.2">VCC</text>
<text x="68.6" y="52.1">GND</text>
<text x="233.2" y="82.5">A5_SCL</text>
<text x="242.6" y="82.5">A4_SDA</text>
<text x="46.1" y="94">A4_SDA_3V3</text>
<text x="53.3" y="91.4">3V3</text>
<text x="83.8" y="95.2">A6</text>
<text x="121.9" y="90.2">RX4</text>
<text x="121.9" y="92.7">TX4</text>
<text x="121.9" y="95.2">RX5</text>
<text x="248.9" y="94">VCC</text>
<text x="46.2" y="96.5">A5_SCL_3V3</text>
<text x="53.2" y="99.1">GND</text>
<text x="54.2" y="101.6">VIN</text>
<text x="83.8" y="97.8">A7</text>
<text x="121.9" y="100.3">MISO</text>
<text x="121.9" y="97.8">TX5</text>
<text x="248.9" y="96.5">GND</text>
<text x="248.9" y="101.6">TX1</text>
<text x="248.9" y="99.1">RX1</text>
<text x="121.9" y="102.9">SCK</text>
<text x="248.9" y="105.4">VCC</text>
<text x="248.9" y="107.9">GND</text>
<text x="121.9" y="113">A0</text>
<text x="248.9" y="113">TX2</text>
<text x="248.9" y="110.5">RX2</text>
<text x="121.9" y="115.6">A1</text>
<text x="121.9" y="118.1">A2</text>
<text x="248.9" y="116.8">VCC</text>
<text x="248.9" y="119.4">GND</text>
<text x="121.9" y="120.6">A3</text>
<text x="125.7" y="125.7">A5_SCL</text>
<text x="125.7" y="123.2">A4_SDA</text>
<text x="248.9" y="124.5">TX3</text>
<text x="248.9" y="121.9">RX3</text>
<text x="121.9" y="128.3">RST</text>
<text x="248.9" y="128.3">VCC</text>
<text x="248.9" y="130.8">GND</text>
<text x="31.7" y="137.2">3V3</text>
<text x="57.1" y="137.2">VCC</text>
<text x="121.9" y="133.3">RX0</text>
<text x="121.9" y="135.9">TX0</text>
<text x="248.9" y="135.9">TX4</text>
<text x="248.9" y="133.3">RX4</text>
<text x="121.9" y="138.4">RX1</text>
<text x="121.9" y="141">TX1</text>
<text x="121.9" y="143.5">RX2</text>
<text x="248.9" y="139.7">VCC</text>
<text x="248.9" y="142.2">GND</text>
<text x="121.9" y="146">TX2</text>
<text x="121.9" y="148.6">RX3</text>
<text x="248.9" y="147.3">TX5</text>
<text x="248.9" y="144.8">RX5</text>
<text x="18.3" y="153.7">A5_SCL_3V3</text>
<text x="55.4" y="153.7">A5_SCL</text>
<text x="121.9" y="151.1">TX3</text>
<text x="31.7" y="168.9">3V3</text>
<text x="57.1" y="168.9">VCC</text>
<text x="18.1" y="185.4">A4_SDA_3V3</text>
<text x="55.2" y="185.4">A4_SDA</text>
</g>
<text font-size="1.8" fill="#008400" x="105.2" y="85" transform="rotate(-90 105.2 85)">18</text>
</svg>
